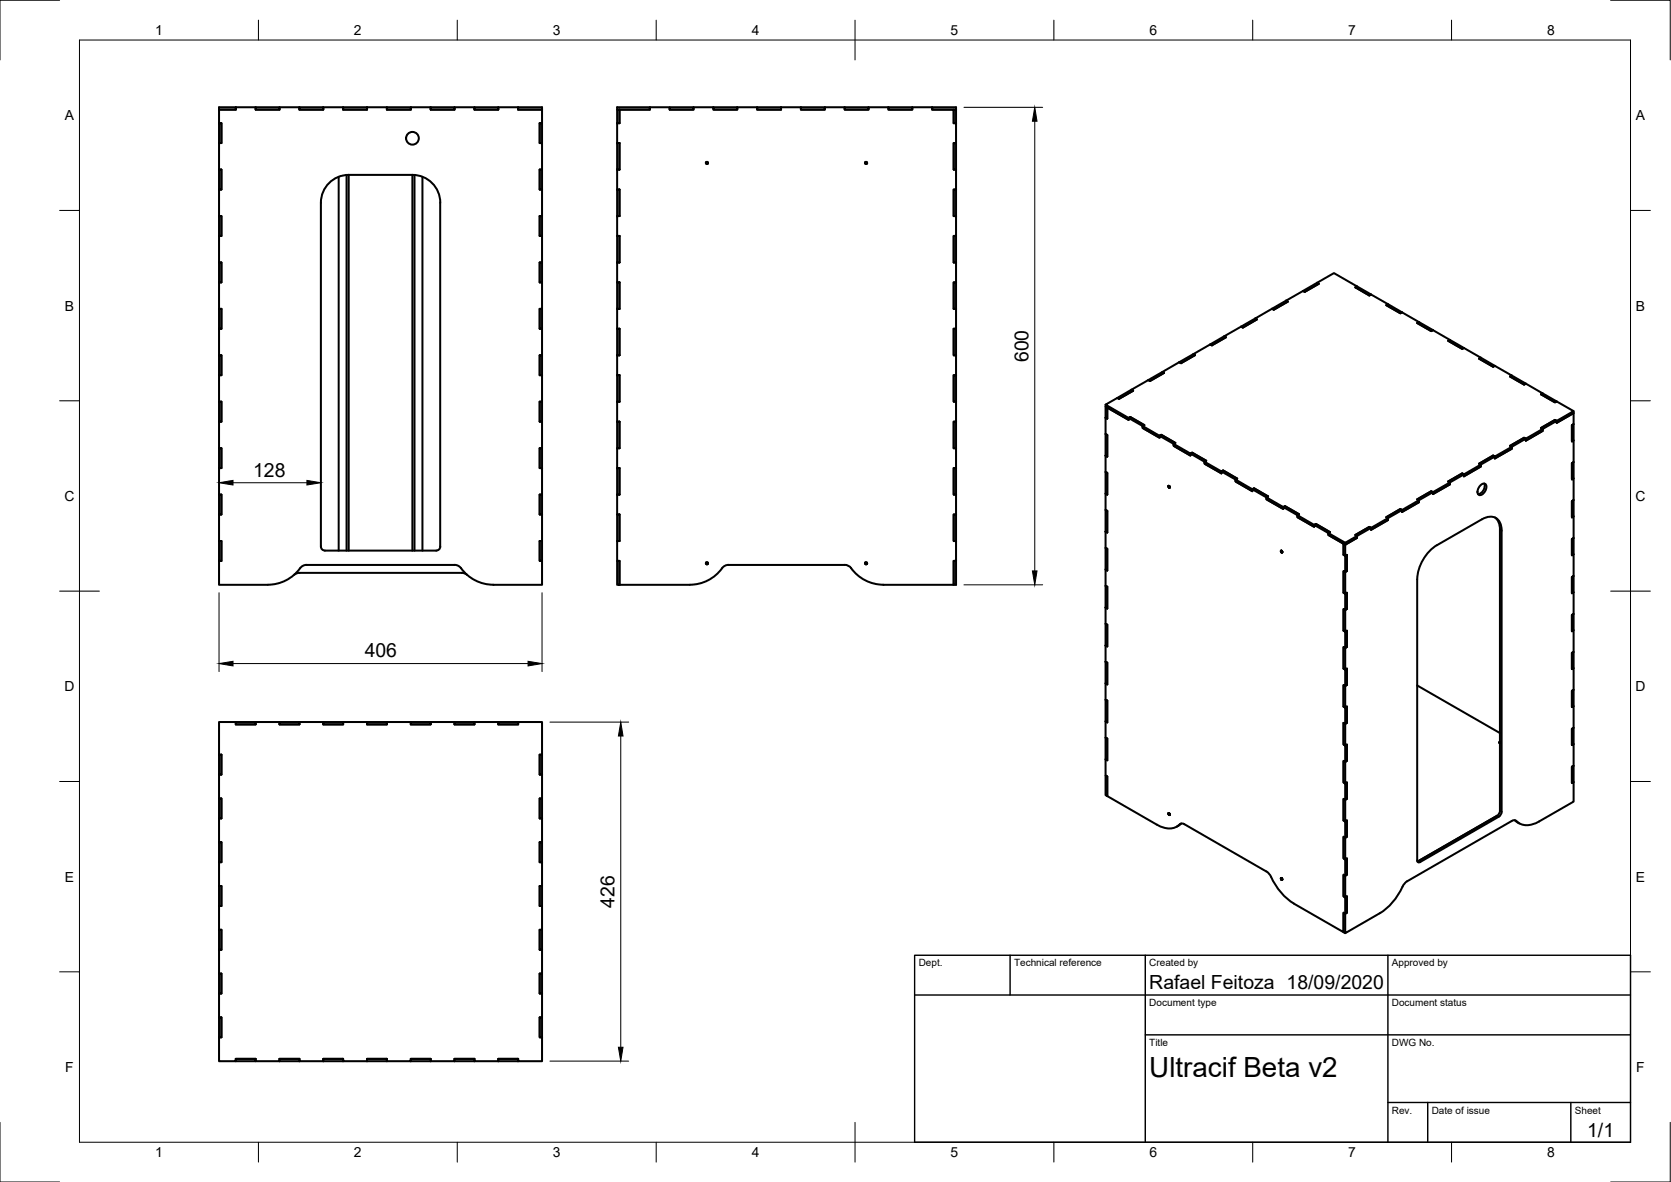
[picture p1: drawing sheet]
<svg xmlns="http://www.w3.org/2000/svg" width="420mm" height="297mm" viewBox="0 0 420 297" stroke-linecap="round" stroke-linejoin="round" font-family="sans-serif">
<!-- layer: Visible -->
<g fill="none" stroke="#000" stroke-width=".51">
<path d="M55.1 27h4.2v.5h-4.2zM55.1 31h.6v4.9h-.6zM64.3 27h6v.5h-6zM75.3 27h6v.5h-6zM86.3 27h6v.5h-6zM97.3 27h6v.5h-6zM108.3 27h6v.5h-6zM119.3 27h6v.5h-6zM130.3 27h6v.5h-6zM135.7 31h.6v4.9h-.6zM155.2 27h8.2v.5h-8.2zM155.2 31v4.9h.6"/>
<path d="M155.8 35.9h-.6v6.7M155.8 27.5h-.6v3.5M155.8 27.5h7.6v-.5h5v.5h6v-.5h5v.5h6v-.5h5v.5h6v-.5h5v.5h6v-.5h5v.5h6v-.5h5v.5h6v-.5h5v.5h5.4v3.5h.6v4.9h-.6v6.7h.6v5h-.6v6.7h.6v5h-.6v6.7h.6v5h-.6v6.6h.6v5h-.6v6.7h.6v5h-.6v6.7h.6v5h-.6v6.6h.6v5h-.6v6.7h.6v5h-.6v6.7h.6v5h-.6v6l-17.7-.1a10.2 10.2 0 0 1-8.3-4.4l-.7-.4-.7-.1M155.8 35.9v6.7h-.6M155.8 27.5v3.5h-.6M168.4 27h6v.5h-6zM179.4 27h6v.5h-6zM190.4 27h6v.5h-6zM201.4 27h6v.5h-6zM212.4 27h6v.5h-6zM223.4 27h6v.5h-6zM234.4 27h6v.5h-6z"/>
<path d="M239.8 35.9h.6v6.7h-.6zM239.8 27.5h.6v3.5h-.6zM55.1 42.6h.6v5h-.6zM55.1 54.3h.6v5h-.6zM80.7 51v86.3a1.01 1.01 0 0 0 1 1.1M85.2 44.4v94M87.1 44v94.4M87.7 43.9v94.5M87.7 43.9h16M87.7 43.9a7 7 0 0 0-7 7M103.7 43.9v94.5M103.7 43.9a7 7 0 0 1 7 7"/>
<path d="M104.2 44v94.4M106.2 44.4v94M110.7 51v86.3a1.01 1.01 0 0 1-1 1.1h-28M135.7 54.3h.6v5h-.6zM135.7 42.6h.6v5h-.6zM155.2 42.6v5h.6M155.8 59.3h-.6v6.7M155.8 47.6h-.6v6.7h.6M155.8 59.3v6.7h-.6M155.8 54.3h-.6v5h.6M155.8 47.6v6.7M178 41l-.2-.3-.3 .1 .1 .4 .3-.1"/>
<path d="M178 41v-.1a.23 .23 0 0 0-.3-.2 .23 .23 0 0 0-.1 .4 .23 .23 0 0 0 .3 0M178 41v.1M218 41v.1M239.8 59.3h.6v6.7h-.6zM239.8 47.6h.6v6.7h-.6zM55.1 77.6v-6.6h.6v-5h-.6v-6.7h.6v-5h-.6v-6.7h.6v-5h-.6v-6.7h.6v-4.9h-.6v-3.5h4.2v-.5h5v.5h6v-.5h5v.5h6v-.5h5v.5h6v-.5h5v.5h6v-.5h5v.5h6v-.5h5v.5h6v-.5h5v.5h6v3.5h-.6v4.9h.6v6.7h-.6v5h.6v6.7h-.6v5h.6v6.7h-.6v5h.6v6.6h-.6v5h.6v6.7h-.6v5h.6v6.7h-.6v5h.6v6.6h-.6v5h.6v6.7h-.6v5h.6v6.7h-.6v5h.6v6l-12.3-.1a10.2 10.2 0 0 1-8.3-4.4l-.7-.4-.7-.1M55.1 66h.6v5h-.6zM55.1 77.6v5M55.1 77.6h.6M55.7 77.6v5h-.6M135.7 77.6h.6v5h-.6zM135.7 66h.6v5h-.6z"/>
<path d="M155.2 66v5h.6M155.8 71h-.6v6.6h.6M155.8 77.6h-.6v5h.6M155.8 71v6.6M239.8 71h.6v6.6h-.6zM319.8 77.6l3.6-2 .4 .2-3.5 2zM327.6 73.1l3.6-2 .4 .2-3.5 2zM340.8 72.2l.4-.2 3.5 2-.4 .3zM348.6 76.7l.4-.3 3.5 2.1-.4 .2zM55.1 82.6v6.7h.6v5h-.6v6.7h.6v5h-.6v6.6h.6v5h-.6v6.7h.6v5h-.6v6.7h.6v5h-.6v6h12.2a10.3 10.3 0 0 0 8.4-4.5l.7-.4 .7-.1M55.1 89.3h.6v5h-.6zM135.7 89.3h.6v5h-.6z"/>
<path d="M155.2 89.3v5h.6M155.8 94.3h-.6v6.7M155.8 82.6h-.6v6.7M155.8 82.6v6.7h-.6M155.8 94.3v6.7h-.6M239.8 82.6h.6v6.7h-.6zM239.8 94.3h.6v6.7h-.6zM280.9 100l3.6-2.1 .4 .3-3.5 2zM288.7 95.5l3.6-2 .4 .2-3.5 2zM296.5 91l3.6-2 .4 .2-3.6 2.1zM304.3 86.6l3.5-2.1 .5 .3-3.6 2zM312.1 82.1l3.5-2.1 .4 .3-3.5 2z"/>
<path d="M356.3 81.2l.5-.3 3.5 2.1-.4 .2zM364.1 85.6l.5-.2 3.5 2-.4 .3zM371.9 90.1l.4-.2 3.6 2-.5 .3zM379.7 94.6l.4-.2 3.5 2-.4 .3zM387.5 99.1l.4-.2 3.5 2-.4 .2zM55.1 101h.6v5h-.6zM55.1 112.6h.6v5h-.6zM135.7 112.6h.6v5h-.6zM135.7 101h.6v5h-.6zM155.2 106v6.6h.6M155.2 106h.6v6.6M155.2 101v5"/>
<path d="M155.8 117.6h-.6v6.7h.6M155.8 112.6h-.6v5h.6M155.8 117.6v6.7M239.8 117.6h.6v6.7h-.6zM239.8 106h.6v6.6h-.6zM278 101.7v.5l5.8 3.3v-.5l.4-.2M278 101.7l2.9-1.7 .5 .2 3.5-2-.4-.3 4.2-2.4 .5 .2 3.5-2-.4-.2 4.2-2.5 .4 .3 3.6-2.1-.4-.2 4.2-2.4 .4 .2 3.6-2-.5-.3 4.3-2.4 .4 .2 3.5-2-.4-.3 4.2-2.4 .5 .2 3.5-2-.4-.2 4.2-2.5 .5 .2 3.5-2-.4-.2 4.2-2.5 5.8 3.4-.4 .2 3.5 2.1 .4-.3 4.3 2.4-.4 .3 3.5 2 .4-.2 4.3 2.4-.5 .3 3.6 2 .4-.2 4.3 2.4-.5 .2 3.6 2.1 .4-.3 4.2 2.5-.4 .2 3.5 2.1 .5-.3 4.2 2.5-.4 .2 3.5 2.1 .4-.3 4.3 2.5-.4 .2 3.5 2 .4-.2 4.3 2.4-4.3 2.5-.4-.3-3.5 2.1 .4 .2-4.3 2.4-.4-.2-3.5 2 .4 .3-4.2 2.4-.5-.2-3.5 2 .4 .3-4.2 2.4-.4-.2-3.6 2 .5 .2-4.3 2.5-.4-.2-3.6 2 .5 .2-4.3 2.5-.4-.3-3.5 2.1 .4 .2-4.3 2.5-.4-.3-3.5 2 .4 .3-3 1.7-4.2-2.5 .4-.2-3.5-2-.4 .2-4.3-2.4 .4-.3-3.5-2-.4 .2-4.3-2.4 .5-.3-3.6-2-.4 .3-4.2-2.5 .4-.2-3.5-2.1-.5 .3-4.2-2.5 .4-.2-3.5-2-.5 .2-4.2-2.4 .4-.3-3.5-2-.4 .2-4.3-2.4 .4-.3-3.5-2-.4 .2zM278 114.5v4.1l.4 .2M278 105v4.1l.4 .2M278.4 118.8l-.4-.2v5.4l.4 .3M278.4 109.3l-.4-.2v5.4M278.4 102.4l-.4-.2v2.8"/>
<path d="M278.4 102.4l5.4 3.1v-.5l3.5 2.1v.5l4.3 2.4v-.5l3.5 2.1v.4l4.2 2.5v-.5l3.6 2v.5l4.2 2.5v-.5l3.6 2v.5l4.2 2.5v-.5l3.5 2v.5l4.3 2.4v-.5l3.5 2.1v.5l4.3 2.4v-.5l3.5 2v.5l3.8 2.2v2.8l.4 .3v4l-.4-.2v5.5l.4 .2v4.1l-.4-.3v5.5l.4 .2v4.1l-.4-.2v5.4l.4 .3v4.1l-.4-.3v5.5l.4 .2v4.1l-.4-.2v5.4l.4 .3v4.1l-.4-.3v5.4l.4 .3v4.1l-.4-.2v5.4l.4 .2v4.1l-.4-.2v5.4l.4 .3v4.1l-.4-.3v5.5l.4 .2v4.1l-.4-.2v4.9l-12.5-7.2M278.4 102.4v2.8l-.4-.2M278.4 109.3v5.5l-.4-.3M278.4 118.8v5.5M284.2 104.8l3.5 2-.4 .3v.5l4.3 2.4v-.5l.4-.2 3.5 2-.4 .3v.4l4.2 2.5v-.5l.5-.2 3.5 2-.4 .2v.5l4.2 2.5v-.5l.5-.3 3.5 2.1-.4 .2v.5l4.2 2.5v-.5l.4-.3 3.6 2-.5 .3v.5l4.3 2.4v-.5l.4-.2 3.5 2-.4 .3v.5l4.3 2.4v-.5l.4-.2 3.5 2-.4 .2v.5l4.2 2.5v-.5M395.2 106.8l.5-.2v4.1l-.5 .2zM395.2 116.4l.5-.3v4.1l-.5 .3zM395.7 103.3v.5l-4.3 2.5v-.5l-.4-.3-3.5 2.1 .4 .2v.5l-4.3 2.5v-.6l-.4-.2-3.5 2 .4 .3v.5l-4.2 2.4v-.5l-.5-.2-3.5 2 .4 .3v.4l-4.2 2.5v-.5l-.4-.2-3.6 2 .5 .2v.5l-4.3 2.5v-.5l-.4-.2-3.6 2 .5 .2v.5l-4.3 2.5v-.5l-.4-.3-3.5 2.1 .4 .2v.5l-4.3 2.4v-.4l-.4-.3-3.5 2 .4 .3v.5l-3 1.7-.4-.3v2.8l.4 .3 .5-.3v4.1l-.5 .2-.4-.2v5.5l.4 .2 .5-.2v4l-.5 .3-.4-.3v5.5l.4 .2 .5-.2v4.1l-.5 .2-.4-.2v5.4l.4 .3 .5-.3v4.1l-.5 .3-.4-.3v5.5l.4 .2 .5-.2M55.1 124.3h.6v5h-.6zM55.1 136h.6v5h-.6zM135.7 136h.6v5h-.6zM135.7 124.3h.6v5h-.6z"/>
<path d="M155.8 129.3h-.6v6.7h.6M155.8 136h-.6v5h.6v6M155.8 124.3h-.6v5h.6M155.8 129.3v6.7M239.8 129.3h.6v6.7h-.6zM278 133.6v4.1l.4 .2M278.4 137.9l-.4-.2v5.4l.4 .3M278.4 128.4l-.4-.3v5.5M278.4 128.4v5.4l-.4-.2M278.4 137.9v5.5M278.4 124.3l-.4-.3v4.1l.4 .3M293.8 122.1l.3 .3"/>
<path d="M293.8 122.1v.1M293.8 122.3l.1 .2M293.9 122.1v.3l.2 .1M293.9 122.1l.2 .4M293.9 122.3l.1 .2M294 122.1l-.2 .3 .3 .2-.3-.4M294 122.1l.1 .4M294 122.2l.1 .2M294 122.2l.1 .2zM294.1 122.4v.2M322.1 138.5l.3 .3M322.1 138.4l.3 .3"/>
<path d="M322.1 138.4v.1M322.1 138.6l.1 .2M322.2 138.4v.3l.2 .1M322.2 138.6l.1 .2M322.3 138.4l.1 .4M322.3 138.5l.1 .2M322.3 138.5l.1 .1M322.4 138.8l-.2-.4-.1 .3 .3 .1M322.4 138.7v.1M361.3 137l11.3-6.5a3 3 0 0 1 3.5-.3 3 3 0 0 1 1.5 3.2v70.6M361.3 137a10.9 10.9 0 0 0-5 8.6l.1 70.9 .2 .2 .5-.1 19.8-11.4 .5-.5 .2-.7M372.3 121.9a.82 .82 0 0 1 1.4 0 2.08 2.08 0 0 1-1.7 2.5 1.38 1.38 0 0 1 0-2.1z"/>
<path d="M373.2 121.5a2.09 2.09 0 0 1-1.6 2.7M375.9 130l.9 1.3 .4 1.8-.1 70.7M395.2 125.9l.5-.2v4.1l-.5 .2zM395.2 135.5l.5-.3v4.1l-.5 .2zM75.3 144h40.8l.7 .1 .6 .4M75.3 144l-.7 .1-.6 .4M77.1 142h37.2M155.2 141h.6v6h-.6zM177.6 141.4l.2-.1 .2 .3M177.6 141.3l-.1 .4h.4M178 141.6v-.2a.24 .24 0 0 0-.4 0 .24 .24 0 0 0 0 .3 .24 .24 0 0 0 .3 0M178 141.6v.1"/>
<path d="M181.6 142.8a10 10 0 0 1-8.1 4.1l-17.7 .1M183.2 142h29.2M183.2 142l-.8 .1-.8 .7M217.6 141.4l.2-.1 .2 .3v-.2a.24 .24 0 0 0-.4 0 .24 .24 0 0 0 0 .3 .24 .24 0 0 0 .4 0M217.6 141.3l-.1 .4h.5M218 141.6v.1M239.8 141h.6v6h-.6zM278 152.7v4l.4 .3M278.4 157l-.4-.3v5.5M278.4 147.5l-.4-.3v5.5M278.4 157v5.4l-.4-.2M278.4 147.5v5.4l-.4-.2"/>
<path d="M278.4 143.4l-.4-.3v4.1l.4 .3M395.2 145l.5-.3v4.2l-.5 .2zM395.2 154.5l.5-.2v4.1l-.5 .2zM278 166.3v5.4l.4 .3M278 166.3l.4 .2v5.5M278 162.2v4.1M278.4 176.1l-.4-.3v5.5l.4 .2M278.4 176.1v5.4M278.4 172l-.4-.3v4.1l.4 .3M338.7 177.6v4.1l-.5 .2-.4-.2v5.4l.4 .3 .5-.3v4.1l-.5 .3-.4-.3v5.4l.4 .3 .5-.3v4.2l-.5 .2-.4-.2v5.4l.4 .2 .5-.2v4.1l-.5 .2-.4-.2v5.4l.4 .3 .5-.3v4.1l-.5 .3-.4-.3v5.5l.4 .2 .5-.2v4.1l-.5 .2-.4-.2v4.9l.4 .2M338.7 177.6v4.1l-.5 .2v5.5l.5-.3v4.1l-.5 .3v5.4l.5-.3v4.2l-.5 .2v5.4l.5-.2v4.1l-.5 .2v5.5l.5-.3v4.1l-.5 .3v5.4l.5-.2v4.1l-.5 .2v4.9l8.7-5a16.6 16.6 0 0 0 6.2-7.3l.7-.7M338.7 177.6l-.5 .2v-5.4l.5-.3v-4.1l-.5 .3v-5.5l.5-.2v-4.1l-.5 .2v-5.4l.5-.3v-4l-.5 .2v-5.5l.5-.2v-4.1l-.5 .3v-2.8l3-1.7v-.5l3.5-2v.4l4.3-2.4v-.5l3.5-2v.5l4.3-2.5v-.5l3.5-2v.5l4.3-2.5v-.5l3.5-2v.5l4.2-2.5v-.4l3.6-2.1v.5l4.2-2.4v-.5l3.5-2.1v.6l4.3-2.5v-.5l3.5-2v.5l4.3-2.5v2.8l-.5 .2v4.1l.5-.2v5.4l-.5 .3v4.1l.5-.3v5.5l-.5 .2v4.1l.5-.2v5.4l-.5 .3v4l.5-.2v5.4l-.5 .3v4.1l.5-.2v5.4l-.5 .2v4.1l.5-.2v5.4l-.5 .3v4.1l.5-.3v5.5l-.5 .2v4.1l.5-.2v5.4l-.5 .3v4l.5-.2v5.5l-.5 .2v4.1l.5-.3v5l-8.7 4.9a4.6 4.6 0 0 1-6-.2l-.9 .1-26.3 15.2"/>
<path d="M356.3 172.3l20.8 11.9M395.2 164.1l.5-.3v4.1l-.5 .3zM395.2 173.6l.5-.2v4.1l-.5 .2zM55.1 189.7v-8.3h4.2v.6h5v-.6h6v.6h5v-.6h6v.6h5v-.6h6v.6h5v-.6h6v.6h5v-.6h6v.6h5v-.6h6v.6h5v-.6h6v8.3h-.6v5h.6v6h-.6v5h.6v6h-.6v5h.6v6h-.6v5h.6v6h-.6v5h.6v6h-.6v5h.6v6h-.6v5h.6v6h-6v-.6h-5v.6h-6v-.6h-5v.6h-6v-.6h-5v.6h-6v-.6h-5v.6h-6v-.6h-5v.6h-6v-.6h-5v.6h-6v-.6h-5v.6h-4.2v-6h.6v-5h-.6v-6h.6v-5h-.6v-6h.6v-5h-.6v-6h.6v-5h-.6v-6h.6v-5h-.6v-6h.6v-5h-.6v-6h.6v-5M55.1 189.7v5h.6v-5M55.1 189.7h.6M59.3 181.4h5v.6h-5zM70.3 181.4h5v.6h-5zM81.3 181.4h5v.6h-5zM92.3 181.4h5v.6h-5zM103.3 181.4h5v.6h-5zM114.3 181.4h5v.6h-5z"/>
<path d="M125.3 181.4h5v.6h-5zM135.7 189.7h.6v5h-.6zM278.4 185.6l-.4-.2v5.4l.4 .3M278.4 195.1l-.4-.2v4.9l.4 .3M278.4 191.1l-.4-.3v4.1l.4 .2M278.4 185.6v5.5M278.4 195.1v5M278.4 181.5l-.4-.2v4.1l.4 .2M377 186.6l.1 .1M377 186.6l.1-.1v.2M377.1 186.5l-.1 .1M377.1 186.4l-.1 .2"/>
<path d="M377.1 186.6v.1M395.2 192.7l.5-.2v4l-.5 .3zM395.2 183.2l.5-.3v4.1l-.5 .2zM55.1 200.7h.6v5h-.6zM55.1 211.7h.6v5h-.6zM135.7 200.7h.6v5h-.6zM135.7 211.7h.6v5h-.6zM278.4 200.1l12.5 7.1a4.6 4.6 0 0 0 6-.2l.9 .1M293.8 204.5l.3 .3M293.8 204.3v.2M293.8 204.6l.1 .2M293.9 204.4v.2l.2 .2"/>
<path d="M293.9 204.4l.2 .4-.1-.4-.2 .1M293.9 204.5l.1 .2M294 204.4l.1 .3-.1-.3M294 204.4l-.2 .2 .3 .2M294 204.5l.1 .2M294 204.5l.1 .1zM294.1 204.5v.1M297 206.9l-1.1 .8M297.8 207.1l20.6 11.9 .8 .7a16.7 16.7 0 0 0 6.1 7.4M356.6 216.4l-.2 .1M376.4 205l-19.8 11.4M377.2 203.8l-.3 .7-.5 .5"/>
<path d="M380.9 206.1l1.1 .8M55.1 222.7h.6v5h-.6zM55.1 233.7h.6v5h-.6zM135.7 222.7h.6v5h-.6zM135.7 233.7h.6v5h-.6zM322.1 220.8l.3 .3M322.1 220.6l.3 .4-.1-.3M322.1 220.6v.2M322.1 220.9l.1 .2M322.2 220.7v.2l.2 .2M322.2 220.8l.1 .2M322.3 220.8l.1 .2"/>
<path d="M322.3 220.7l.1 .2-.1-.1M322.4 221h-.1l-.1-.3-.1 .2 .3 .2M55.1 244.7h.6v5h-.6zM55.1 255.7h.6v5h-.6zM135.7 255.7h.6v5h-.6zM135.7 244.7h.6v5h-.6zM59.3 266.1h5v.6h-5zM70.3 266.1h5v.6h-5zM81.3 266.1h5v.6h-5zM92.3 266.1h5v.6h-5zM103.3 266.1h5v.6h-5zM114.3 266.1h5v.6h-5z"/>
<path d="M125.3 266.1h5v.6h-5z"/>
<circle cx="103.7" cy="34.8" r="1.6"/>
<circle cx="217.7" cy="41" r=".27"/>
</g>
<!-- layer: Visible Narrow -->
<path d="M377.1 133.1l.5 .3M297 207l-.4 .1M356.6 216.4l.5 .2M376.4 205l.5 .2M377.1 203.8l.5 .2M380.9 206.1l.4 .2" fill="none" stroke="#000" stroke-width=".25"/>
<!-- layer: Border -->
<g fill="none" stroke="#000" stroke-width=".25">
<path d="M15 .1h-15v15M20 10.1h390v276.9h-390zM65 5.1v5M115 5.1v5M165 5.1v5M215 5.1v10M265 5.1v5M315 5.1v5M365 5.1v5M405 .1h15v15M15 52.9h5M410 52.9h5"/>
<path d="M15 100.7h5M410 100.7h5M15 148.6h10M405 148.6h10M15 196.4h5M410 196.4h5M15 244.2h5M410 244.2h5M0 282.1v14.9h15M65 287v5M115 287v5M165 287v5"/>
<path d="M215 282.1v9.9M265 287v5M315 287v5M365 287v5M420 282.1v14.9h-15"/>
</g>
<!-- layer: TitleBlock -->
<path d="M230 240.1h180v46.9h-180zM230 250h180M254 240.1v9.9M288 240.1v46.9M349 240.1v46.9M288 260.1h122M349 277.1h61M359 277.1v9.9M395 277.1v9.9" fill="none" stroke="#000" stroke-width=".36"/>
<!-- layer: Dimensions -->
<path d="M242.4 27h19.8M260.2 30.5v113M58.6 121.3h18.6M55.1 149v19.8M136.3 149v19.8M242.4 147h19.8M58.6 166.8h74.2M138.3 181.5h19.8M156.1 185v78.2M138.3 266.7h19.8" fill="none" stroke="#000" stroke-width=".25"/>
<path d="M260.2 27l.6 3.5h-1.2zM55.1 121.3l3.5-.6v1.2zM77.2 120.7l3.5 .6-3.5 .6zM259.6 143.5h1.2l-.6 3.5zM55.1 166.8l3.5-.6v1.2zM132.8 166.2l3.5 .6-3.5 .6zM156.1 181.5l.6 3.5h-1.2zM155.5 263.2h1.2l-.6 3.5z" fill="#000" stroke="#000" stroke-width=".25"/>
<text font-size="7" x="289" y="270.6">Ultracif Beta v2</text>
<g font-size="4.9">
<text x="258.6" y="91" transform="rotate(-90 258.6 91)">600</text>
<text x="63.6" y="119.7">128</text>
<text x="91.7" y="165.2">406</text>
<text x="154.5" y="228.1" transform="rotate(-90 154.5 228.1)">426</text>
<text x="289" y="248.5">Rafael Feitoza 18/09/2020</text>
<text x="399.1" y="285.7">1/1</text>
</g>
<g font-size="3.5">
<text x="39" y="8.8">1</text>
<text x="89" y="8.8">2</text>
<text x="139" y="8.8">3</text>
<text x="189" y="8.8">4</text>
<text x="239" y="8.8">5</text>
<text x="289" y="8.8">6</text>
<text x="339" y="8.8">7</text>
<text x="389" y="8.8">8</text>
<text x="16.3" y="30.2">A</text>
<text x="411.3" y="30.2">A</text>
<text x="16.3" y="78">B</text>
<text x="411.3" y="78">B</text>
<text x="16.2" y="125.9">C</text>
<text x="411.2" y="125.9">C</text>
<text x="16.2" y="173.7">D</text>
<text x="411.2" y="173.7">D</text>
<text x="16.3" y="221.6">E</text>
<text x="411.3" y="221.6">E</text>
<text x="16.4" y="269.4">F</text>
<text x="411.4" y="269.4">F</text>
<text x="39" y="290.8">1</text>
<text x="89" y="290.8">2</text>
<text x="139" y="290.8">3</text>
<text x="189" y="290.8">4</text>
<text x="239" y="290.8">5</text>
<text x="289" y="290.8">6</text>
<text x="339" y="290.8">7</text>
<text x="389" y="290.8">8</text>
</g>
<g font-size="2.5">
<text x="231" y="242.9">Dept.</text>
<text x="255" y="242.9">Technical reference</text>
<text x="289" y="242.9">Created by</text>
<text x="350" y="242.9">Approved by</text>
<text x="289" y="252.8">Document type</text>
<text x="350" y="252.8">Document status</text>
<text x="289" y="262.9">Title</text>
<text x="350" y="262.9">DWG No.</text>
<text x="350" y="279.9">Rev.</text>
<text x="360" y="279.9">Date of issue</text>
<text x="396" y="279.9">Sheet</text>
</g>
</svg>
